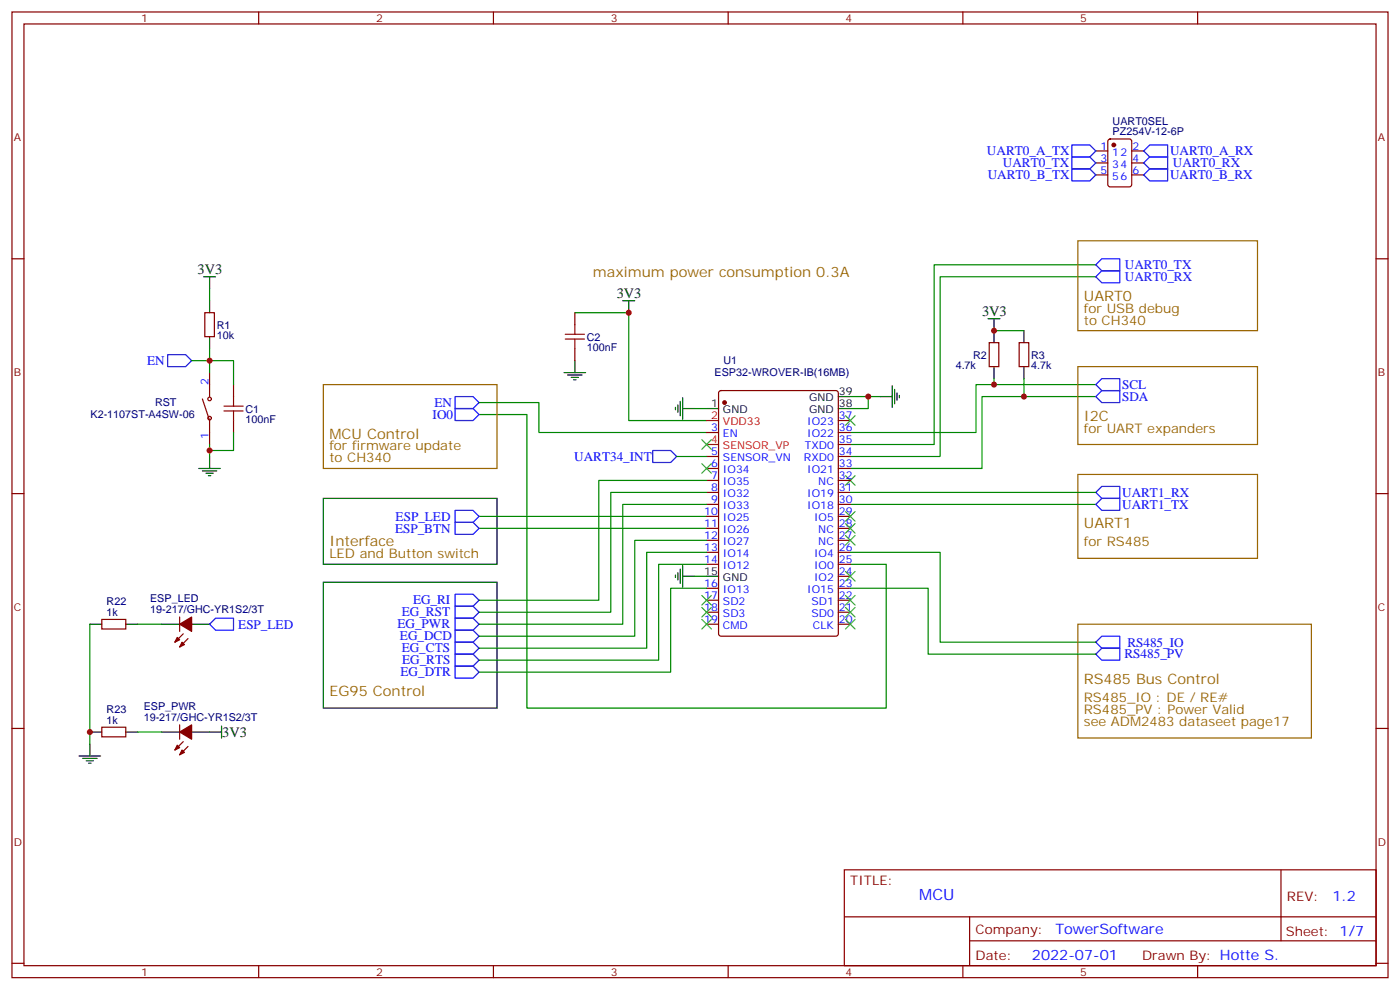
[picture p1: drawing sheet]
<svg xmlns="http://www.w3.org/2000/svg" width="412mm" height="292mm" viewBox="0 0 412 292" stroke-linecap="round" stroke-linejoin="round" font-family="sans-serif">
<g fill="none" stroke="#870000" stroke-width=".35">
<path d="M3.5 3.5h405.4v284.4h-405.4zM7.1 7.1h398.2v277.2h-398.2zM76.2 3.5v3.6M145.3 3.5v3.6M214.5 3.5v3.6M283.6 3.5v3.6M352.8 3.5v3.6M322.8 44.4h3.5M322.8 51.5h3.5M322.8 48h3.5M326.6 41.1l.4-.2h5.7l.6 .5 .1 12.9-.5 .7h-5.9l-.6-.4-.1-13zM333.4 44.4h3.5"/>
<path d="M333.4 51.5h3.5M333.4 48h3.5M3.5 76.2h3.6M405.3 76.2h3.6M60.3 92.1h2.8v7h-2.8zM169.3 92.1v3.5M59.6 117.5l2.1 6.3v7.1M61.7 109.7v7.1M68.8 113.2v3.6M169.3 102.7v3.5M211.9 115.2l.5-.2h33.8l.7 .4v71.2l-.4 .7h-34.1l-.7-.4v-71.2zM291.4 100.9h2.8v7h-2.8z"/>
<path d="M300.2 100.9h2.8v7h-2.8zM68.8 123.8v3.6M208.1 127.4h3.6M208.1 134.4h3.6M208.1 137.9h3.6M246.9 123.8h3.6M246.9 127.4h3.6M246.9 130.9h3.6M246.9 134.4h3.6M246.9 137.9h3.6M3.5 145.3h3.6M208.1 141.5h3.6"/>
<path d="M208.1 145h3.6M208.1 148.5h3.6M208.1 152h3.6M208.1 155.6h3.6M208.1 159.1h3.6M246.9 141.5h3.6M246.9 145h3.6M246.9 148.5h3.6M246.9 152h3.6M246.9 155.6h3.6M246.9 159.1h3.6M405.3 145.3h3.6"/>
<path d="M208.1 162.6h3.6M208.1 166.2h3.6M208.1 173.2h3.6M208.1 176.7h3.6M246.9 162.6h3.6M246.9 166.2h3.6M246.9 169.7h3.6M246.9 173.2h3.6M246.9 176.7h3.6M30 182.4h7v2.8h-7zM52.9 181.7v4.2M54 186.6l-2.5 2.5"/>
<path d="M55.4 188l-2.5 2.5M208.1 180.3h3.6M208.1 183.8h3.6M246.9 180.3h3.6M246.9 183.8h3.6M3.5 214.5h3.6M30 214.1h7v2.9h-7zM52.9 213.4v4.3M54 218.4l-2.5 2.4M55.4 219.8l-2.5 2.4M405.3 214.5h3.6M248.7 256.1h156.6v28.2h-156.6z"/>
<path d="M377.3 256.1v20.9M248.7 270h156.5M285.6 277h119.6M285.6 270v14.1M3.5 283.6h3.6M76.2 284.3v3.6M145.3 284.3v3.6M214.5 284.3v3.6M283.6 284.3v3.6M352.8 284.3v3.6M405.3 283.6h3.6"/>
<circle cx="61.7" cy="117.5" r=".53"/>
<circle cx="61.7" cy="123.1" r=".53"/>
</g>
<g fill="none" stroke="#008700" stroke-width=".35">
<path d="M322.8 78h-47.6v52.9h-24.7M61.7 85v3.5M169.3 92.1h15.9v31.7h22.9M292.8 97.4h8.8M322.8 81.5h-45.9v52.9h-26.4M56.4 106.2h5.3v3.5M61.7 102.7v3.5h7.1v7M141.1 118.5h17.6v8.9h49.4M250.5 116.8h5.3v3.5h-5.3M255.8 116.8h3.5M292.8 111.5v1.7M301.6 111.5v5.3"/>
<path d="M322.8 116.8h-33.5v21.1h-38.8M322.8 113.2h-35.3v14.2h-37M61.7 130.9v3.5M68.8 127.4v5.2h-7.1M141.1 122.1h14.1v86.4h105.9v-42.3h-10.6M199.3 134.4h8.8M204.6 120.3h3.5M141.1 155.6h67M141.1 152h67M208.1 141.5h-31.7v35.2h-35.3M208.1 145h-28.2v35.3h-38.8M208.1 148.5h-24.7v35.3h-42.3"/>
<path d="M208.1 159.1h-21.1v28.2h-45.9M250.5 148.5h72.3M250.5 145h72.3M204.6 169.7h3.5M208.1 162.6h-17.6v28.3h-49.4M208.1 166.2h-14.1v28.2h-52.9M208.1 173.2h-10.5v24.7h-56.5M250.5 162.6h26.4v26.5h45.9M250.5 173.2h22.9v19.4h49.4M26.5 183.8v35.3M40.6 183.8h7M40.6 215.5h7"/>
</g>
<g fill="none" stroke="#000" stroke-width=".35">
<path d="M60 81.5h3.5M61.7 81.5v3.5M61.7 88.5v3.6M61.7 99.1v3.6M183.4 88.5h3.6M185.2 88.5v3.6M291 93.8h3.6M292.8 93.8v7.1M301.6 97.4v3.5M166.2 109.7h6.3M167.2 110.4h4.2M168.3 111.1h2.1"/>
<path d="M169 111.8h.7M169.3 106.2v3.5M199 119.9v.7M199.7 119.2v2.2M200.4 118.2v4.2M201.1 117.1v6.4M246.9 116.8h3.6M259.3 116.8h3.5M262.8 113.6v6.3M263.5 114.7v4.2M264.2 115.7v2.1M264.9 116.4v.7"/>
<path d="M292.8 107.9v3.6M301.6 107.9v3.6M58.6 137.9h6.3M59.6 138.6h4.3M60.7 139.3h2.1M61.7 134.4v3.5M201.1 120.3h3.5M208.1 120.3h3.6M246.9 120.3h3.6M61.4 140.1h.7M95.2 146.8h51.2v19.4h-51.2zM95.2 171.4h51.2v37.1h-51.2z"/>
<path d="M199 169.3v.7M199.7 168.6v2.1M200.4 167.6v4.2M201.1 169.7h3.5M201.1 166.5v6.4M208.1 169.7h3.6M26.5 183.8h3.5M37 183.8h3.6M47.6 183.8h5.3M56.4 183.8h5.3M26.5 215.5h3.5M26.5 219.1v3.5"/>
<path d="M37 215.5h3.6M47.6 215.5h5.3M56.4 215.5h8.9M65.3 213.8v3.5M23.3 222.6h6.3M24.3 223.3h4.3M25.4 224h2.1M26.1 224.7h.7"/>
</g>
<g fill="none" stroke="#00f" stroke-width=".35">
<path d="M315.7 46.2h5.3l1.8 1.8-1.8 1.7h-5.3zM315.7 42.7h5.3l1.8 1.7-1.8 1.8h-5.3zM315.7 49.7h5.3l1.8 1.8-1.8 1.8h-5.3zM336.9 44.4l1.8-1.7h5.3v3.5h-5.3zM336.9 51.5l1.8-1.8h5.3v3.6h-5.3zM338.7 46.2h5.3v3.5h-5.3l-1.8-1.7zM322.8 78l1.8-1.8h5.2v3.5h-5.2zM322.8 81.5l1.8-1.8h5.2v3.6h-5.2zM49.4 104.4h5.3l1.7 1.8-1.7 1.7h-5.3zM134.1 116.8h5.2l1.8 1.7-1.8 1.8h-5.2zM322.8 116.8l1.8-1.8h5.2v3.5h-5.2zM322.8 113.2l1.8-1.7h5.2v3.5h-5.2z"/>
<path d="M134.1 120.3h5.2l1.8 1.8-1.8 1.7h-5.2zM192.3 132.6h5.3l1.7 1.8-1.7 1.8h-5.3zM134.1 153.8h5.2l1.8 1.8-1.8 1.7h-5.2zM134.1 150.3h5.2l1.8 1.7-1.8 1.8h-5.2zM322.8 148.5l1.8-1.7h5.2v3.5h-5.2zM322.8 145l1.8-1.8h5.2v3.6h-5.2zM134.1 178.5h5.2l1.8 1.8-1.8 1.7h-5.2zM134.1 175h5.2l1.8 1.7-1.8 1.8h-5.2zM61.7 183.8l1.8-1.8h5.3v3.6h-5.3zM134.1 182h5.2l1.8 1.8-1.8 1.8h-5.2zM134.1 196.1h5.2l1.8 1.8-1.8 1.8h-5.2zM134.1 192.6h5.2l1.8 1.8-1.8 1.7h-5.2z"/>
<path d="M134.1 189.1h5.2l1.8 1.8-1.8 1.7h-5.2zM134.1 185.6h5.2l1.8 1.7-1.8 1.8h-5.2zM322.8 189.1l1.8-1.8h5.2v3.6h-5.2zM322.8 192.6l1.8-1.7h5.2v3.5h-5.2z"/>
</g>
<path d="M166.5 99.8h5.7M166.5 98.4h5.7M169.3 95.6v2.8M169.3 99.8v2.9M66 119.6h5.6M68.8 116.8v2.8M66 121h5.6M68.8 121v2.8" fill="none" stroke="#a10000" stroke-width=".35"/>
<g fill="none" stroke="#3c3" stroke-width=".35">
<path d="M206.7 136.5l2.8 2.8M206.7 129.5l2.8 2.8M209.5 136.5l-2.8 2.8M209.5 129.5l-2.8 2.8M249.1 122.4l2.8 2.8M251.9 122.4l-2.8 2.8M249.1 140.1l2.8 2.8M249.1 154.2l2.8 2.8M249.1 157.7l2.8 2.8M249.1 150.6l2.8 2.9M251.9 140.1l-2.8 2.8M251.9 154.2l-2.8 2.8"/>
<path d="M251.9 157.7l-2.8 2.8M251.9 150.6l-2.8 2.9M206.7 175.3l2.8 2.9M206.7 178.9l2.8 2.8M209.5 175.3l-2.8 2.9M209.5 178.9l-2.8 2.8M249.1 175.3l2.8 2.9M249.1 178.9l2.8 2.8M249.1 168.3l2.8 2.8M251.9 175.3l-2.8 2.9M251.9 178.9l-2.8 2.8M251.9 168.3l-2.8 2.8"/>
<path d="M206.7 182.4l2.8 2.8M209.5 182.4l-2.8 2.8M249.1 182.4l2.8 2.8M251.9 182.4l-2.8 2.8"/>
</g>
<path d="M317.5 70.9h52.9v26.5h-52.9zM95.2 113.2h51.2v24.7h-51.2zM317.5 107.9h52.9v23h-52.9zM317.5 139.7h52.9v24.7h-52.9zM317.5 183.8h68.8v33.5h-68.8z" fill="none" stroke="#960" stroke-width=".35"/>
<path d="M208.1 130.9h3.6M208.1 123.8h3.6" fill="none" stroke="#f00" stroke-width=".35"/>
<g fill="#870000" stroke="#870000" stroke-width=".35">
<path d="M52.9 183.8l3.5-2.1v4.2z"/>
<path d="M52.2 187.7l.7 .7-1.4 .7z"/>
<path d="M53.6 189.1l.7 .7-1.4 .7z"/>
<path d="M52.9 215.5l3.5-2.1v4.3z"/>
<path d="M52.2 219.4l.7 .7-1.4 .7z"/>
<path d="M53.6 220.8l.7 .7-1.4 .7z"/>
<circle cx="213.4" cy="118.5" r=".53"/>
<circle cx="328.1" cy="42.7" r=".53"/>
</g>
<g fill="#c00">
<circle cx="292.8" cy="97.4" r=".88"/>
<circle cx="61.7" cy="106.2" r=".88"/>
<circle cx="61.7" cy="132.6" r=".88"/>
<circle cx="185.2" cy="92.1" r=".88"/>
<circle cx="255.8" cy="116.8" r=".88"/>
<circle cx="292.8" cy="113.2" r=".88"/>
<circle cx="301.6" cy="116.8" r=".88"/>
<circle cx="26.5" cy="215.5" r=".88"/>
</g>
<text font-size="4.6" fill="#00f" x="270.8" y="265.1">MCU</text>
<g font-size="4.2">
<text x="58.2" y="80.8">3V3</text>
<text x="181.7" y="87.8">3V3</text>
<text x="289.3" y="93.1">3V3</text>
<text x="65.4" y="217">3V3</text>
</g>
<g font-size="4.2" fill="#960">
<text x="174.6" y="81.5">maximum power consumption 0.3A</text>
<text x="319.3" y="88.5">UART0</text>
<text x="319.3" y="123.8">I2C</text>
<text x="97" y="129.1">MCU Control</text>
<text x="319.3" y="155.6">UART1</text>
<text x="97" y="160.9">Interface</text>
<text x="319.3" y="201.4">RS485 Bus Control</text>
<text x="97" y="205">EG95 Control</text>
</g>
<g font-size="4.2" fill="#00f">
<text x="392.5" y="265.4">1.2</text>
<text x="310.9" y="274.9">TowerSoftware</text>
<text x="304" y="282.7">2022-07-01</text>
</g>
<g font-size="3.9" fill="#00f">
<text x="290.7" y="45.7">UART0_A_TX</text>
<text x="344.7" y="45.7">UART0_A_RX</text>
<text x="291" y="52.8">UART0_B_TX</text>
<text x="295.4" y="49.3">UART0_TX</text>
<text x="344.7" y="52.8">UART0_B_RX</text>
<text x="345.5" y="49.2">UART0_RX</text>
<text x="331.4" y="82.7">UART0_RX</text>
<text x="331.4" y="79.2">UART0_TX</text>
<text x="43.4" y="107.5">EN</text>
<text x="128" y="119.8">EN</text>
<text x="330.5" y="118">SDA</text>
<text x="330.5" y="114.5">SCL</text>
<text x="127.4" y="123.3">IO0</text>
<text x="169.1" y="135.7">UART34_INT</text>
<text x="330.6" y="149.8">UART1_TX</text>
<text x="330.6" y="146.3">UART1_RX</text>
<text x="116.6" y="153.3">ESP_LED</text>
<text x="116.4" y="156.8">ESP_BTN</text>
<text x="121.7" y="178">EG_RI</text>
<text x="70.2" y="185.1">ESP_LED</text>
<text x="117.1" y="185">EG_PWR</text>
<text x="118.4" y="181.5">EG_RST</text>
<text x="117.8" y="188.6">EG_DCD</text>
<text x="332.1" y="190.4">RS485_IO</text>
<text x="118.3" y="192.1">EG_CTS</text>
<text x="118.5" y="195.6">EG_RTS</text>
<text x="331.2" y="193.9">RS485_PV</text>
<text x="118" y="199.2">EG_DTR</text>
</g>
<g font-size="3.9" fill="#960">
<text x="319.3" y="92.1">for USB debug</text>
<text x="319.3" y="95.6">to CH340</text>
<text x="319.3" y="127.4">for UART expanders</text>
<text x="97" y="132.6">for firmware update</text>
<text x="97" y="136.2">to CH340</text>
<text x="319.3" y="160.9">for RS485</text>
<text x="97" y="164.4">LED and Button switch</text>
<text x="319.3" y="206.7">RS485_IO : DE / RE#</text>
<text x="319.3" y="210.3">RS485_PV : Power Valid</text>
<text x="319.3" y="213.8">see ADM2483 dataseet page17</text>
</g>
<g font-size="3.9" fill="#800">
<text x="250.5" y="260.7">TITLE:</text>
<text x="379.1" y="265.4">REV:</text>
<text x="287.4" y="274.9">Company:</text>
<text x="378.7" y="275.5">Sheet: 1/7</text>
<text x="287.4" y="282.6">Date:</text>
<text x="336.4" y="282.7">Drawn By: Hotte S.</text>
</g>
<g font-size="3.2" fill="#800">
<text x="41.6" y="6.5">1</text>
<text x="110.8" y="6.5">2</text>
<text x="179.9" y="6.5">3</text>
<text x="249.1" y="6.5">4</text>
<text x="318.2" y="6.5">5</text>
<text x="4.1" y="41.6">A</text>
<text x="405.9" y="41.6">A</text>
<text x="4.1" y="110.8">B</text>
<text x="405.9" y="110.8">B</text>
<text x="4.1" y="179.9">C</text>
<text x="405.9" y="179.9">C</text>
<text x="4.1" y="249.1">D</text>
<text x="405.9" y="249.1">D</text>
<text x="41.6" y="287.3">1</text>
<text x="110.8" y="287.3">2</text>
<text x="179.9" y="287.3">3</text>
<text x="249.1" y="287.3">4</text>
<text x="318.2" y="287.3">5</text>
</g>
<g font-size="3.2" fill="#000080">
<text x="327.7" y="39.9">PZ254V-12-6P</text>
<text x="327.7" y="36.8">UART0SEL</text>
<text x="63.9" y="99.9">10k</text>
<text x="63.9" y="96.7">R1</text>
<text x="172.9" y="100.3">C2</text>
<text x="172.9" y="103.5">100nF</text>
<text x="213.1" y="107.3">U1</text>
<text x="286.6" y="105.6">R2</text>
<text x="303.7" y="105.6">R3</text>
<text x="210.5" y="110.8">ESP32-WROVER-IB(16MB)</text>
<text x="281.5" y="108.7">4.7k</text>
<text x="303.7" y="108.7">4.7k</text>
<text x="45.7" y="119.7">RST</text>
<text x="26.7" y="123.2">K2-1107ST-A4SW-06</text>
<text x="72.3" y="124.5">100nF</text>
<text x="72.3" y="121.5">C1</text>
<text x="31.4" y="178.2">R22</text>
<text x="44.2" y="177.4">ESP_LED</text>
<text x="31.4" y="181.3">1k</text>
<text x="44.2" y="180.6">19-217/GHC-YR1S2/3T</text>
<text x="31.4" y="210">R23</text>
<text x="42.3" y="209.1">ESP_PWR</text>
<text x="31.4" y="213.1">1k</text>
<text x="42.3" y="212.4">19-217/GHC-YR1S2/3T</text>
</g>
<g font-size="3.2" fill="#00f">
<text x="324.1" y="44.1">1</text>
<text x="324.1" y="47.6">3</text>
<text x="327.6" y="45.9">12</text>
<text x="333.6" y="47.6">4</text>
<text x="333.6" y="44.1">2</text>
<text x="324.1" y="51.2">5</text>
<text x="327.6" y="49.4">34</text>
<text x="327.6" y="52.9">56</text>
<text x="333.6" y="51.2">6</text>
<text x="61.4" y="113.2" transform="rotate(-90 61.4 113.2)">2</text>
<text x="237.8" y="125.2">IO23</text>
<text x="247.1" y="123.5">37</text>
<text x="61.4" y="129.4" transform="rotate(-90 61.4 129.4)">1</text>
<text x="209.5" y="127">3</text>
<text x="213" y="128.8">EN</text>
<text x="237.8" y="128.8">IO22</text>
<text x="247.1" y="127">36</text>
<text x="247.1" y="130.5">35</text>
<text x="209.5" y="137.6">6</text>
<text x="209.5" y="134.1">5</text>
<text x="213" y="135.8">SENSOR_VN</text>
<text x="236.8" y="135.8">RXD0</text>
<text x="237" y="132.3">TXD0</text>
<text x="247.1" y="134.1">34</text>
<text x="247.1" y="137.6">33</text>
<text x="209.5" y="141.1">7</text>
<text x="213" y="142.9">IO35</text>
<text x="213" y="139.3">IO34</text>
<text x="237.8" y="139.3">IO21</text>
<text x="241" y="142.9">NC</text>
<text x="247.1" y="141.1">32</text>
<text x="209.5" y="148.2">9</text>
<text x="209.5" y="144.6">8</text>
<text x="213" y="149.9">IO33</text>
<text x="213" y="146.4">IO32</text>
<text x="237.8" y="146.4">IO19</text>
<text x="237.8" y="149.9">IO18</text>
<text x="247.1" y="144.6">31</text>
<text x="247.1" y="148.2">30</text>
<text x="207.5" y="155.2">11</text>
<text x="207.5" y="151.7">10</text>
<text x="213" y="153.5">IO25</text>
<text x="239.8" y="153.5">IO5</text>
<text x="247.1" y="151.7">29</text>
<text x="247.1" y="155.2">28</text>
<text x="207.5" y="158.7">12</text>
<text x="213" y="160.5">IO27</text>
<text x="213" y="157">IO26</text>
<text x="241" y="157">NC</text>
<text x="241" y="160.5">NC</text>
<text x="247.1" y="158.7">27</text>
<text x="207.5" y="165.8">14</text>
<text x="207.5" y="162.3">13</text>
<text x="213" y="167.6">IO12</text>
<text x="213" y="164">IO14</text>
<text x="239.8" y="164">IO4</text>
<text x="239.8" y="167.6">IO0</text>
<text x="247.1" y="162.3">26</text>
<text x="247.1" y="165.8">25</text>
<text x="207.5" y="172.9">16</text>
<text x="239.8" y="171.1">IO2</text>
<text x="247.1" y="169.3">24</text>
<text x="247.1" y="172.9">23</text>
<text x="207.5" y="179.9">18</text>
<text x="207.5" y="176.4">17</text>
<text x="213" y="178.2">SD2</text>
<text x="213" y="174.6">IO13</text>
<text x="237.8" y="174.6">IO15</text>
<text x="239" y="178.2">SD1</text>
<text x="247.1" y="176.4">22</text>
<text x="247.1" y="179.9">21</text>
<text x="207.5" y="183.4">19</text>
<text x="213" y="185.2">CMD</text>
<text x="213" y="181.7">SD3</text>
<text x="239" y="181.7">SD0</text>
<text x="239.5" y="185.2">CLK</text>
<text x="247.1" y="183.4">20</text>
</g>
<g font-size="3.2">
<text x="209.5" y="119.9">1</text>
<text x="238.4" y="118.2">GND</text>
<text x="247.1" y="116.4">39</text>
<text x="247.1" y="119.9">38</text>
<text x="213" y="121.7">GND</text>
<text x="238.4" y="121.7">GND</text>
<text x="207.5" y="169.3">15</text>
<text x="213" y="171.1">GND</text>
</g>
<g font-size="3.2" fill="#f00">
<text x="209.5" y="123.5">2</text>
<text x="213" y="125.2">VDD33</text>
<text x="209.5" y="130.5">4</text>
<text x="213" y="132.3">SENSOR_VP</text>
</g>
</svg>
